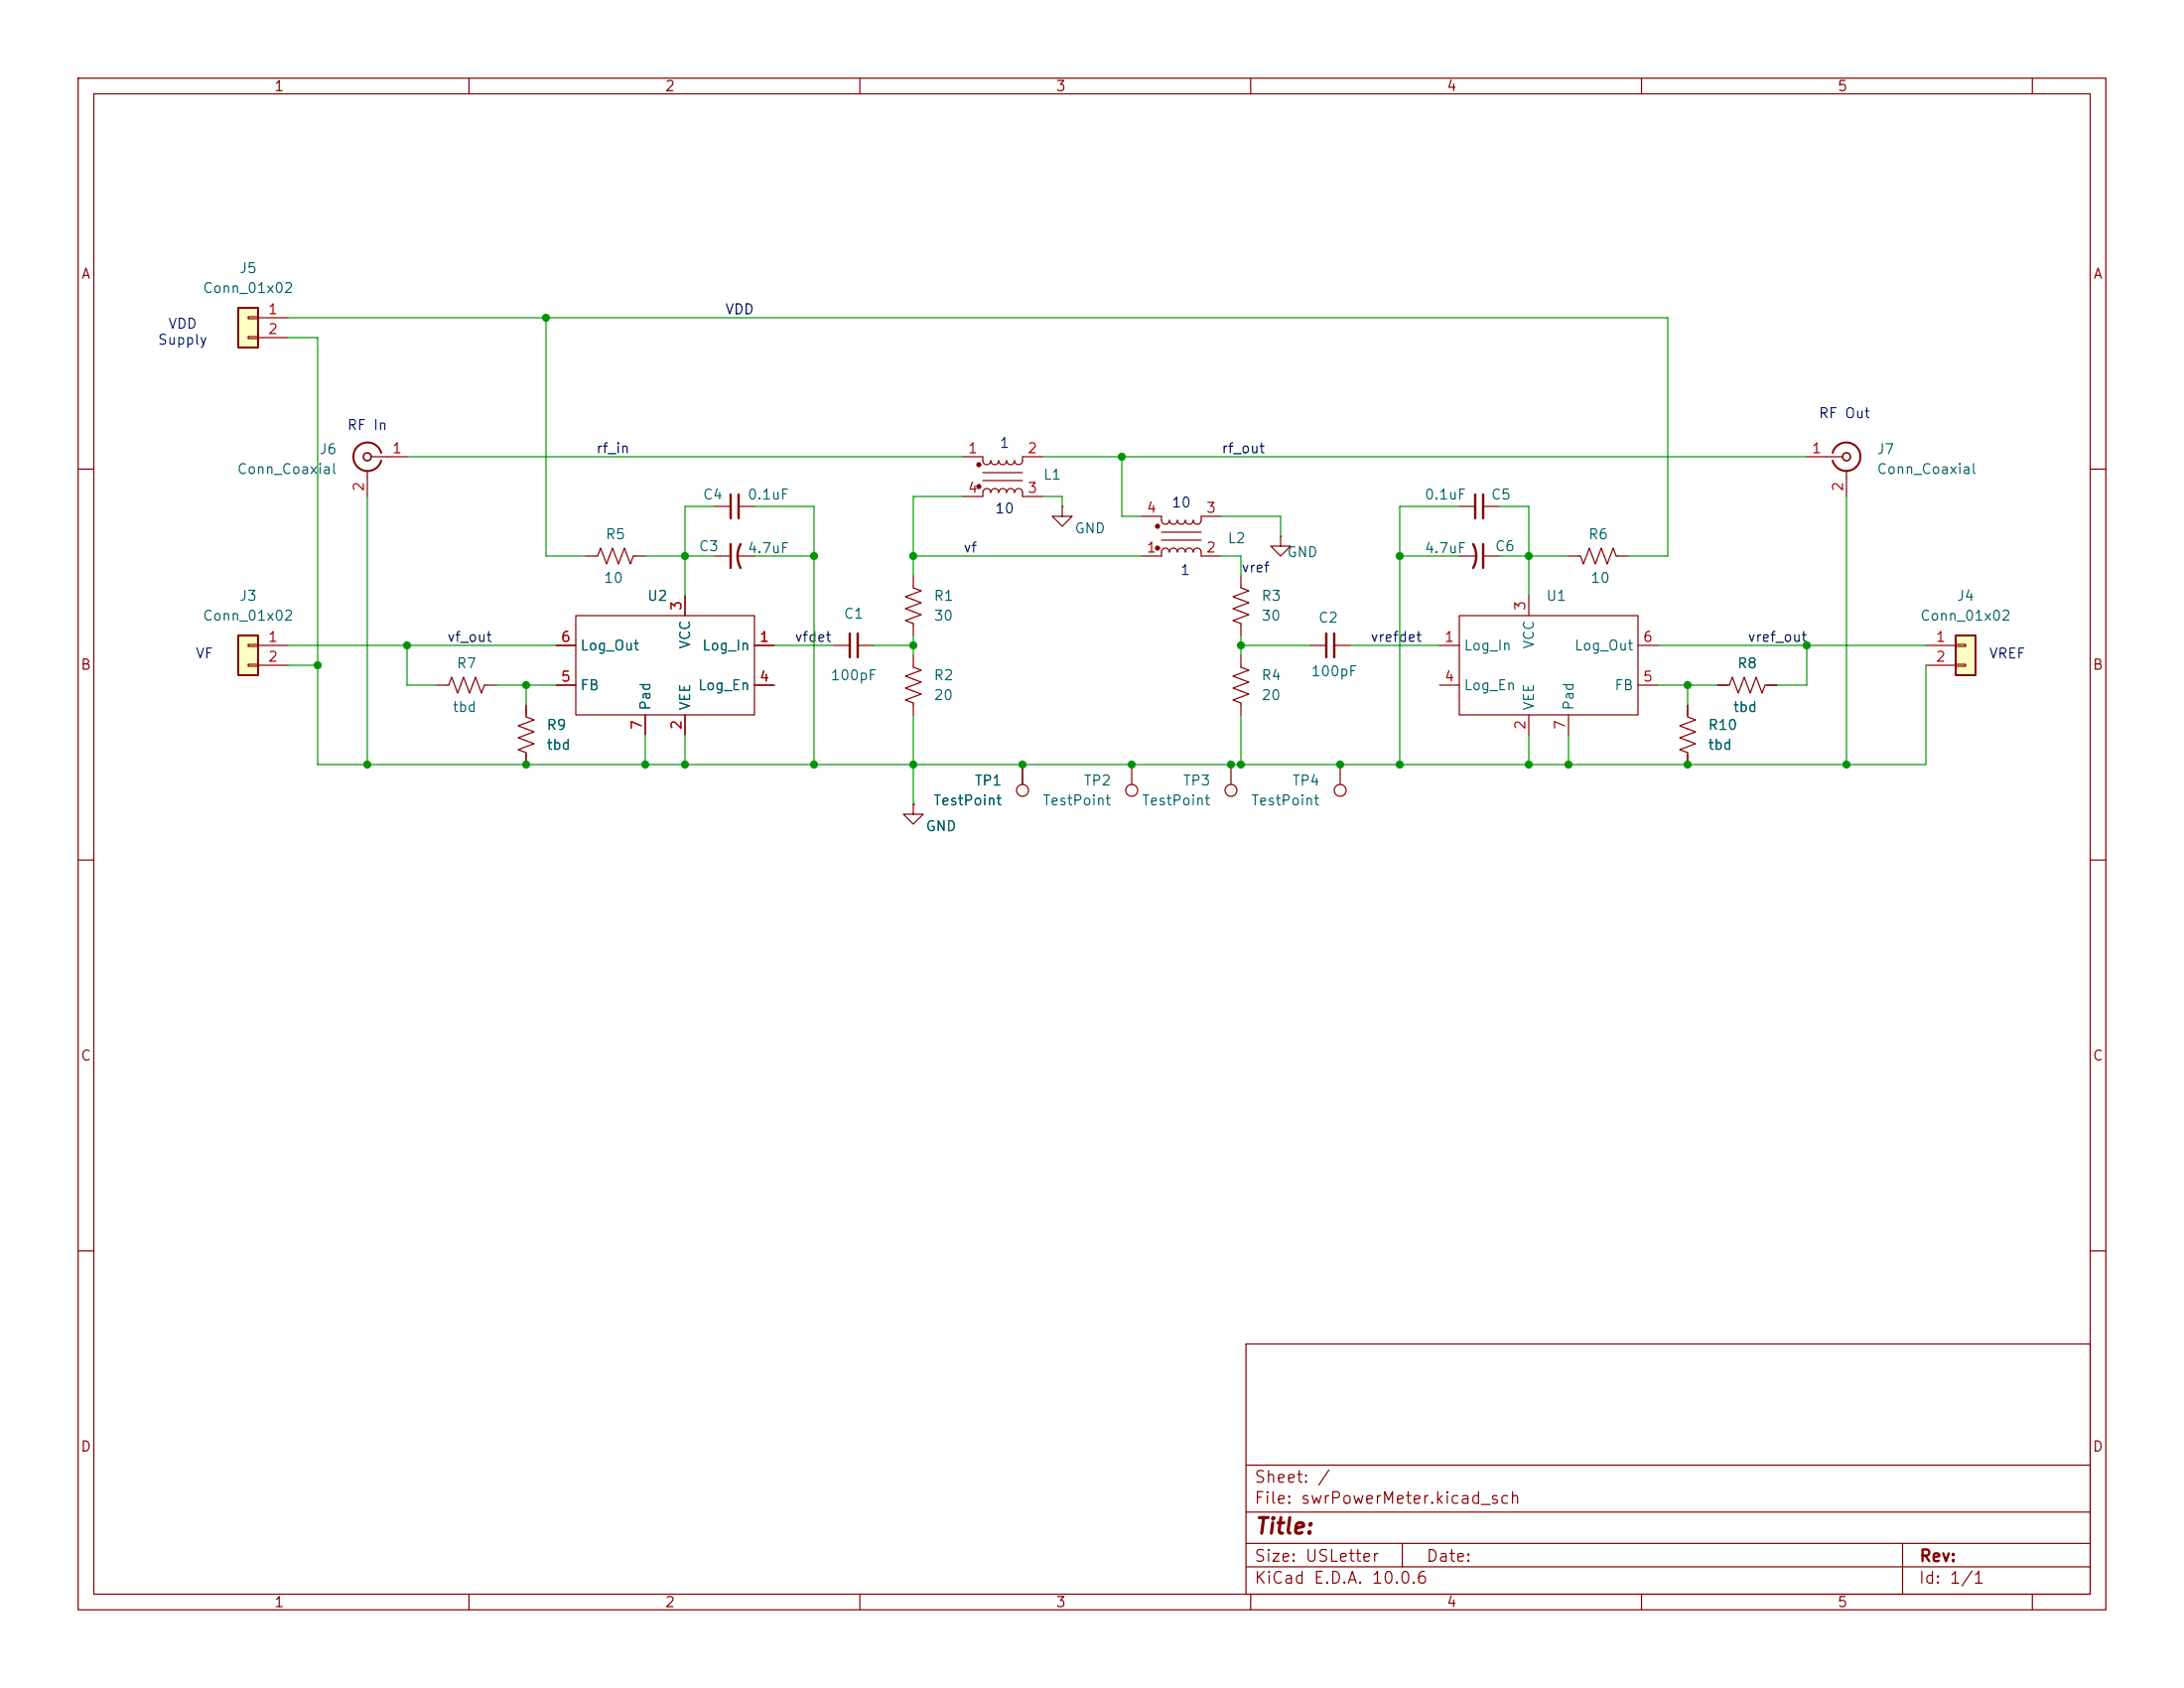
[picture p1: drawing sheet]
<svg xmlns="http://www.w3.org/2000/svg" width="279mm" height="216mm" viewBox="0 0 279 216" stroke-linecap="round" stroke-linejoin="round" font-family="sans-serif">
<g fill="none" stroke="#840000" stroke-width=".15">
<path d="M10 10h259.4v195.9h-259.4zM12 12h255.4v191.9h-255.4zM60 10v2M110 10v2M160 10v2M210 10v2M260 10v2M123.2 58.4h2.5v.5a.51 .51 0 0 0 .5 .5 .51 .51 0 0 0 .5-.5 .51 .51 0 0 0 .6 .5 .51 .51 0 0 0 .5-.5 .51 .51 0 0 0 .5 .5 .51 .51 0 0 0 .5-.5 .51 .51 0 0 0 .5 .5 .51 .51 0 0 0 .5-.5 .51 .51 0 0 0 .5 .5 .51 .51 0 0 0 .5-.5v-.5h2.5M231.1 58.4h4.6M10 60h2M73.7 78.7h22.8v12.7h-22.8zM74.9 71.1h1.6l.3-1 .8 2 .8-2 .7 2 .8-2 .7 2 .4-1h1.5"/>
<path d="M87.6 76.2v2.5M91.4 71.1h2.1M91.4 64.8h2.1M94.5 71.1h2M94.5 64.8h2M116.8 73.7v1.5l1.1 .4-2.1 .7 2.1 .8-2.1 .8 2.1 .7-2.1 .8 1 .4v1.5M123.2 63.5h2.5v-.5a.51 .51 0 0 1 .5-.5 .51 .51 0 0 1 .5 .5 .51 .51 0 0 1 .6-.5 .51 .51 0 0 1 .5 .5 .51 .51 0 0 1 .5-.5 .51 .51 0 0 1 .5 .5 .51 .51 0 0 1 .5-.5 .51 .51 0 0 1 .5 .5 .51 .51 0 0 1 .5-.5 .51 .51 0 0 1 .5 .5v.5h2.5M125.7 60.5h5.1M125.7 61.5h5.1M135.9 64.8v1.2h1.3l-1.3 1.3-1.3-1.3h1.3M135.9 64.8h.1M236.2 60.2v3.3"/>
<path d="M267.4 60h2M55.9 87.6h1.5l.4-1 .7 2 .8-2 .8 2 .7-2 .8 2 .4-1h1.5M67.3 90.2v1.5l1 .4-2 .7 2 .8-2 .8 2 .7-2 .8 1 .4v1.5M71.1 82.6h2.6M71.1 87.6h2.6M82.5 91.4v2.6M87.6 91.4v2.6M96.5 82.6h2.6M96.5 87.6h2.6M106.7 82.6h2M109.7 82.6h2.1M116.8 83.8v1.5l1.1 .4-2.1 .8 2.1 .7-2.1 .8 2.1 .8-2.1 .7 1 .4v1.5"/>
<path d="M130.8 97.8v2.5M144.8 97.8v2.5M157.5 97.8v2.5M158.7 83.8v1.5l1.1 .4-2.1 .8 2.1 .7-2.1 .8 2.1 .8-2.1 .7 1 .4v1.5M171.4 97.8v2.5M10 110h2M116.8 102.9v1.2h1.3l-1.3 1.3-1.2-1.3h1.2M116.8 102.9h.1M267.4 110h2M10 160h2M159.4 171.9h108v32h-108zM267.4 160h2"/>
<path d="M159.4 197.4h108M159.4 193.4h108M159.4 187.4h108M179.4 197.4v3M243.4 197.4v6.5M60 203.9v2M110 203.9v2M159.4 200.4h108M160 203.9v2M210 203.9v2M260 203.9v2"/>
<circle cx="130.8" cy="101.1" r=".76"/>
<circle cx="144.8" cy="101.1" r=".76"/>
<circle cx="157.5" cy="101.1" r=".76"/>
<circle cx="171.4" cy="101.1" r=".76"/>
</g>
<path d="M93.5 63.2v3.1M93.5 69.6v3M94.5 63.2v3.1M94.7 69.6a3.2 3.2 0 0 0 0 3M108.7 81v3.1M109.7 81v3.1" fill="none" stroke="#840000" stroke-width=".3"/>
<g fill="#840000" stroke="#840000" stroke-width=".15">
<circle cx="125.2" cy="59.4" r=".25"/>
<circle cx="125.2" cy="62.2" r=".25"/>
</g>
<path d="M234.4 57.9a1.81 1.81 0 0 1 2.8-1 1.81 1.81 0 0 1 0 3 1.81 1.81 0 0 1-2.7-1" fill="none" stroke="#840000" stroke-width=".25"/>
<circle cx="236.2" cy="58.4" r=".51" fill="none" stroke="#840000" stroke-width=".2"/>
<path d="M30.5 39.4h2.5v5.1h-2.5z" fill="#ffffc2"/>
<path d="M30.5 39.4h2.5v5.1h-2.5zM48.8 57.9a1.81 1.81 0 0 0-2.8-1 1.81 1.81 0 0 0 0 3 1.81 1.81 0 0 0 2.8-1" fill="none" stroke="#840000" stroke-width=".25"/>
<path d="M31.7 40.5h1.3v.3h-1.3zM31.7 43.1h1.3v.2h-1.3zM33 40.6h3.8M33 43.2h3.8M47.5 58.4h4.6M47 60.2v3.3" fill="none" stroke="#840000" stroke-width=".15"/>
<circle cx="47" cy="58.4" r=".51" fill="none" stroke="#840000" stroke-width=".2"/>
<path d="M30.5 81.3h2.5v5.1h-2.5z" fill="#ffffc2"/>
<path d="M30.5 81.3h2.5v5.1h-2.5z" fill="none" stroke="#840000" stroke-width=".25"/>
<g fill="none" stroke="#840000" stroke-width=".15">
<path d="M146 71.1h2.6v-.5a.51 .51 0 0 1 .5-.5 .51 .51 0 0 1 .5 .5 .51 .51 0 0 1 .5-.5 .51 .51 0 0 1 .5 .5 .51 .51 0 0 1 .5-.5 .51 .51 0 0 1 .5 .5 .51 .51 0 0 1 .5-.5 .51 .51 0 0 1 .6 .5 .51 .51 0 0 1 .5-.5 .51 .51 0 0 1 .5 .5v.5h2.5M146 66h2.6v.5a.51 .51 0 0 0 .5 .6 .51 .51 0 0 0 .5-.6 .51 .51 0 0 0 .5 .6 .51 .51 0 0 0 .5-.6 .51 .51 0 0 0 .5 .6 .51 .51 0 0 0 .5-.6 .51 .51 0 0 0 .5 .6 .51 .51 0 0 0 .6-.6 .51 .51 0 0 0 .5 .6 .51 .51 0 0 0 .5-.6v-.5h2.5M148.6 69.1h5.1M148.6 68.1h5.1M158.7 73.7v1.5l1.1 .4-2.1 .7 2.1 .8-2.1 .8 2.1 .7-2.1 .8 1 .4v1.5M163.8 68.6v1.3h1.3l-1.3 1.2-1.2-1.2h1.2M163.8 68.6h.1M186.7 78.7h22.8v12.7h-22.8zM186.7 71.1h2M186.7 64.8h2M189.7 71.1h2.1M189.7 64.8h2.1"/>
<path d="M195.6 76.2v2.5M200.7 71.1h1.5l.4 1 .7-2 .8 2 .8-2 .7 2 .8-2 .4 1h1.5M31.7 82.4h1.3v.3h-1.3zM31.7 85h1.3v.2h-1.3zM33 82.6h3.8M33 85.1h3.8M167.6 82.6h2.1M170.7 82.6h2M184.1 82.6h2.6M184.1 87.6h2.6M195.6 91.4v2.6M200.7 91.4v2.6"/>
<path d="M209.5 82.6h2.6M209.5 87.6h2.6M215.9 90.2v1.5l1 .4-2 .7 2 .8-2 .8 2 .7-2 .8 1 .4v1.5M219.7 87.6h1.5l.4-1 .8 2 .7-2 .8 2 .8-2 .7 2 .4-1h1.5"/>
</g>
<path d="M188.5 69.6a3.2 3.2 0 0 1 0 3M188.7 63.2v3.1M189.7 63.2v3.1M189.7 69.6v3M169.7 81v3.1M170.7 81v3.1" fill="none" stroke="#840000" stroke-width=".3"/>
<g fill="#840000" stroke="#840000" stroke-width=".15">
<circle cx="148.1" cy="70.1" r=".25"/>
<circle cx="148.1" cy="67.3" r=".25"/>
</g>
<path d="M250.2 81.3h2.5v5.1h-2.5z" fill="#ffffc2"/>
<path d="M250.2 81.3h2.5v5.1h-2.5z" fill="none" stroke="#840000" stroke-width=".25"/>
<g fill="none" stroke="#840000" stroke-width=".15">
<path d="M87.6 76.2v2.5M67.3 90.2v1.2M67.3 96.5v1.3M71.1 82.6h2.6M71.1 87.6h2.6M82.5 91.4v2.6M87.6 91.4v2.6M96.5 82.6h2.6M96.5 87.6h2.6M130.8 97.8v2.5M215.9 90.2v1.2M215.9 96.5v1.3"/>
<path d="M219.7 87.6h1.3M226.1 87.6h1.2M246.4 82.6h3.8M246.4 85.1h3.8M250.2 82.4h1.3v.3h-1.3zM250.2 85h1.3v.2h-1.3zM116.8 102.9h.1"/>
</g>
<g fill="none" stroke="#009600" stroke-width=".15">
<path d="M36.8 43.2h3.8v54.6h205.8v-12.7M36.8 40.6h176.6v30.5h-5.1M52.1 58.4h71.1M69.8 40.6v30.5h5.1M133.3 58.4h97.8M143.5 58.4v7.6h2.5M47 63.5v34.3M82.5 71.1h8.9M91.4 64.8h-3.8v11.4M96.5 71.1h7.6M96.5 64.8h7.6v33M116.8 71.1h29.2"/>
<path d="M123.2 63.5h-6.4v10.2M133.3 63.5h2.6v1.3M156.2 71.1h2.5v2.6M156.2 66h7.6v2.6M179.1 71.1h7.6M186.7 64.8h-7.6v33M191.8 64.8h3.8v11.4M191.8 71.1h8.9M236.2 63.5v34.3M36.8 82.6h34.3M36.8 85.1h3.8M52.1 82.6v5h3.8"/>
<path d="M63.5 87.6h7.6M67.3 87.6v2.6M82.5 94v3.8M87.6 94v3.8M99.1 82.6h7.6M111.8 82.6h5M116.8 81.3v2.5M116.8 91.4v11.5M158.7 82.6h8.9M158.7 81.3v2.5M158.7 91.4v6.4M172.7 82.6h11.4"/>
<path d="M195.6 94v3.8M200.7 94v3.8M212.1 87.6h7.6M212.1 82.6h34.3M215.9 87.6v2.6M231.1 82.6v5h-3.8"/>
</g>
<g fill="#009600" stroke="#009600" stroke-width=".13">
<circle cx="200.7" cy="97.8" r=".46"/>
<circle cx="215.9" cy="97.8" r=".46"/>
<circle cx="195.6" cy="97.8" r=".46"/>
<circle cx="179.1" cy="71.1" r=".46"/>
<circle cx="158.7" cy="82.6" r=".46"/>
<circle cx="171.4" cy="97.8" r=".46"/>
<circle cx="179.1" cy="97.8" r=".46"/>
<circle cx="158.7" cy="97.8" r=".46"/>
<circle cx="157.5" cy="97.8" r=".46"/>
<circle cx="144.8" cy="97.8" r=".46"/>
<circle cx="116.8" cy="71.1" r=".46"/>
<circle cx="104.1" cy="97.8" r=".46"/>
<circle cx="87.6" cy="97.8" r=".46"/>
<circle cx="87.6" cy="71.1" r=".46"/>
<circle cx="104.1" cy="71.1" r=".46"/>
<circle cx="143.5" cy="58.4" r=".46"/>
<circle cx="130.8" cy="97.8" r=".46"/>
<circle cx="116.8" cy="97.8" r=".46"/>
<circle cx="69.8" cy="40.6" r=".46"/>
<circle cx="47" cy="97.8" r=".46"/>
<circle cx="40.6" cy="85.1" r=".46"/>
<circle cx="52.1" cy="82.6" r=".46"/>
<circle cx="67.3" cy="87.6" r=".46"/>
<circle cx="67.3" cy="97.8" r=".46"/>
<circle cx="82.5" cy="97.8" r=".46"/>
<circle cx="116.8" cy="82.6" r=".46"/>
<circle cx="231.1" cy="82.6" r=".46"/>
<circle cx="195.6" cy="71.1" r=".46"/>
<circle cx="215.9" cy="87.6" r=".46"/>
<circle cx="236.2" cy="97.8" r=".46"/>
</g>
<text font-size="2" fill="#840000" x="160.4" y="196.7">Title:</text>
<g font-size="1.5" fill="#840000">
<text x="160.4" y="190">Sheet: /</text>
<text x="160.4" y="192.7">File: swrPowerMeter.kicad_sch</text>
<text x="160.4" y="202.9">KiCad E.D.A. 10.0.6</text>
<text x="160.4" y="200.1">Size: USLetter</text>
<text x="182.4" y="200.1">Date:</text>
<text x="245.4" y="202.9">Id: 1/1</text>
<text x="245.4" y="200.1">Rev:</text>
</g>
<g font-size="1.3" fill="#840000">
<text x="35" y="12">1</text>
<text x="85" y="12">2</text>
<text x="135" y="12">3</text>
<text x="185" y="12">4</text>
<text x="235" y="12">5</text>
<text x="10.3" y="36">A</text>
<text x="267.7" y="36">A</text>
<text x="10.2" y="86">B</text>
<text x="267.6" y="86">B</text>
<text x="10.2" y="136">C</text>
<text x="267.6" y="136">C</text>
<text x="10.2" y="186">D</text>
<text x="267.6" y="186">D</text>
<text x="35" y="205.9">1</text>
<text x="85" y="205.9">2</text>
<text x="135" y="205.9">3</text>
<text x="185" y="205.9">4</text>
<text x="235" y="205.9">5</text>
</g>
<g font-size="1.3" fill="#006464">
<text x="30.5" y="35.3">J5</text>
<text x="25.8" y="37.8">Conn_01x02</text>
<text x="40.8" y="58.4">J6</text>
<text x="240" y="58.4">J7</text>
<text x="30.2" y="60.9">Conn_Coaxial</text>
<text x="89.8" y="64.2">C4</text>
<text x="95.5" y="64.2">0.1uF</text>
<text x="133.4" y="61.7">L1</text>
<text x="182.2" y="64.2">0.1uF</text>
<text x="190.7" y="64.2">C5</text>
<text x="240" y="60.9">Conn_Coaxial</text>
<text x="77.4" y="69.3">R5</text>
<text x="89.3" y="70.8">C3</text>
<text x="95.5" y="71.1">4.7uF</text>
<text x="137.4" y="68.5">GND</text>
<text x="157" y="69.8">L2</text>
<text x="164.6" y="71.6">GND</text>
<text x="182.2" y="71.1">4.7uF</text>
<text x="191.2" y="70.8">C6</text>
<text x="203.1" y="69.3">R6</text>
<text x="30.5" y="77.2">J3</text>
<text x="77.1" y="74.9">10</text>
<text x="82.7" y="77.2">U2</text>
<text x="119.4" y="77.2">R1</text>
<text x="161.3" y="77.2">R3</text>
<text x="197.7" y="77.2">U1</text>
<text x="203.4" y="74.9">10</text>
<text x="250.2" y="77.2">J4</text>
<text x="25.8" y="79.7">Conn_01x02</text>
<text x="74.1" y="83.5">Log_Out</text>
<text x="88.6" y="83.1" transform="rotate(-90 88.6 83.1)">VCC</text>
<text x="89.7" y="83.5">Log_In</text>
<text x="107.9" y="79.4">C1</text>
<text x="119.4" y="79.7">30</text>
<text x="161.3" y="79.7">30</text>
<text x="168.6" y="80">C2</text>
<text x="187.2" y="83.5">Log_In</text>
<text x="196.5" y="83.1" transform="rotate(-90 196.5 83.1)">VCC</text>
<text x="201.3" y="83.5">Log_Out</text>
<text x="245.6" y="79.7">Conn_01x02</text>
<text x="58.3" y="85.8">R7</text>
<text x="74.1" y="88.6">FB</text>
<text x="89.2" y="88.6">Log_En</text>
<text x="106.2" y="87.3">100pF</text>
<text x="119.4" y="87.3">R2</text>
<text x="119.4" y="89.9">20</text>
<text x="161.3" y="87.3">R4</text>
<text x="161.3" y="89.9">20</text>
<text x="167.6" y="86.8">100pF</text>
<text x="187.2" y="88.6">Log_En</text>
<text x="206.5" y="88.6">FB</text>
<text x="222.2" y="85.8">R8</text>
<text x="57.8" y="91.4">tbd</text>
<text x="69.8" y="93.7">R9</text>
<text x="83.5" y="91" transform="rotate(-90 83.5 91)">Pad</text>
<text x="88.6" y="91" transform="rotate(-90 88.6 91)">VEE</text>
<text x="196.5" y="91" transform="rotate(-90 196.5 91)">VEE</text>
<text x="201.6" y="91" transform="rotate(-90 201.6 91)">Pad</text>
<text x="218.4" y="93.7">R10</text>
<text x="221.6" y="91.4">tbd</text>
<text x="69.8" y="96.2">tbd</text>
<text x="124.6" y="100.8">TP1</text>
<text x="138.6" y="100.8">TP2</text>
<text x="151.3" y="100.8">TP3</text>
<text x="165.2" y="100.8">TP4</text>
<text x="218.4" y="96.2">tbd</text>
<text x="118.3" y="106.6">GND</text>
<text x="119.3" y="103.3">TestPoint</text>
<text x="133.3" y="103.3">TestPoint</text>
<text x="146" y="103.3">TestPoint</text>
<text x="160" y="103.3">TestPoint</text>
</g>
<g font-size="1.3" fill="#a90000">
<text x="34.2" y="40.5">1</text>
<text x="34.2" y="43">2</text>
<text x="50.1" y="58.3">1</text>
<text x="123.7" y="58.3">1</text>
<text x="131.3" y="58.3">2</text>
<text x="231.7" y="58.3">1</text>
<text x="46.9" y="63" transform="rotate(-90 46.9 63)">2</text>
<text x="123.7" y="63.4">4</text>
<text x="131.3" y="63.4">3</text>
<text x="146.6" y="65.9">4</text>
<text x="154.2" y="65.9">3</text>
<text x="236.1" y="63" transform="rotate(-90 236.1 63)">2</text>
<text x="146.6" y="71">1</text>
<text x="154.2" y="71">2</text>
<text x="34.2" y="82.4">1</text>
<text x="71.7" y="82.4">6</text>
<text x="87.5" y="78.2" transform="rotate(-90 87.5 78.2)">3</text>
<text x="97.1" y="82.4">1</text>
<text x="184.7" y="82.4">1</text>
<text x="195.4" y="78.2" transform="rotate(-90 195.4 78.2)">3</text>
<text x="210.1" y="82.4">6</text>
<text x="247.6" y="82.4">1</text>
<text x="34.2" y="85">2</text>
<text x="71.7" y="87.5">5</text>
<text x="97.1" y="87.5">4</text>
<text x="184.7" y="87.5">4</text>
<text x="210.1" y="87.5">5</text>
<text x="247.6" y="85">2</text>
<text x="82.4" y="93.4" transform="rotate(-90 82.4 93.4)">7</text>
<text x="87.5" y="93.4" transform="rotate(-90 87.5 93.4)">2</text>
<text x="195.4" y="93.4" transform="rotate(-90 195.4 93.4)">2</text>
<text x="200.5" y="93.4" transform="rotate(-90 200.5 93.4)">7</text>
</g>
<g font-size="1.3" fill="#0f0f0f">
<text x="92.7" y="40.5">VDD</text>
<text x="76.2" y="58.3">rf_in</text>
<text x="156.2" y="58.3">rf_out</text>
<text x="123.2" y="71">vf</text>
<text x="158.7" y="73.5">vref</text>
<text x="57.1" y="82.4">vf_out</text>
<text x="101.6" y="82.4">vfdet</text>
<text x="175.2" y="82.4">vrefdet</text>
<text x="223.5" y="82.4">vref_out</text>
</g>
<g font-size="1.3" fill="#0000c2">
<text x="20.1" y="44.4">Supply</text>
<text x="21.4" y="42.4">VDD</text>
<text x="232.6" y="53.8">RF Out</text>
<text x="44.3" y="55.3">RF In</text>
<text x="127.8" y="57.6">1</text>
<text x="127.2" y="66">10</text>
<text x="149.8" y="65.2">10</text>
<text x="150.9" y="73.9">1</text>
<text x="24.9" y="84.5">VF</text>
<text x="254.4" y="84.5">VREF</text>
</g>
</svg>
